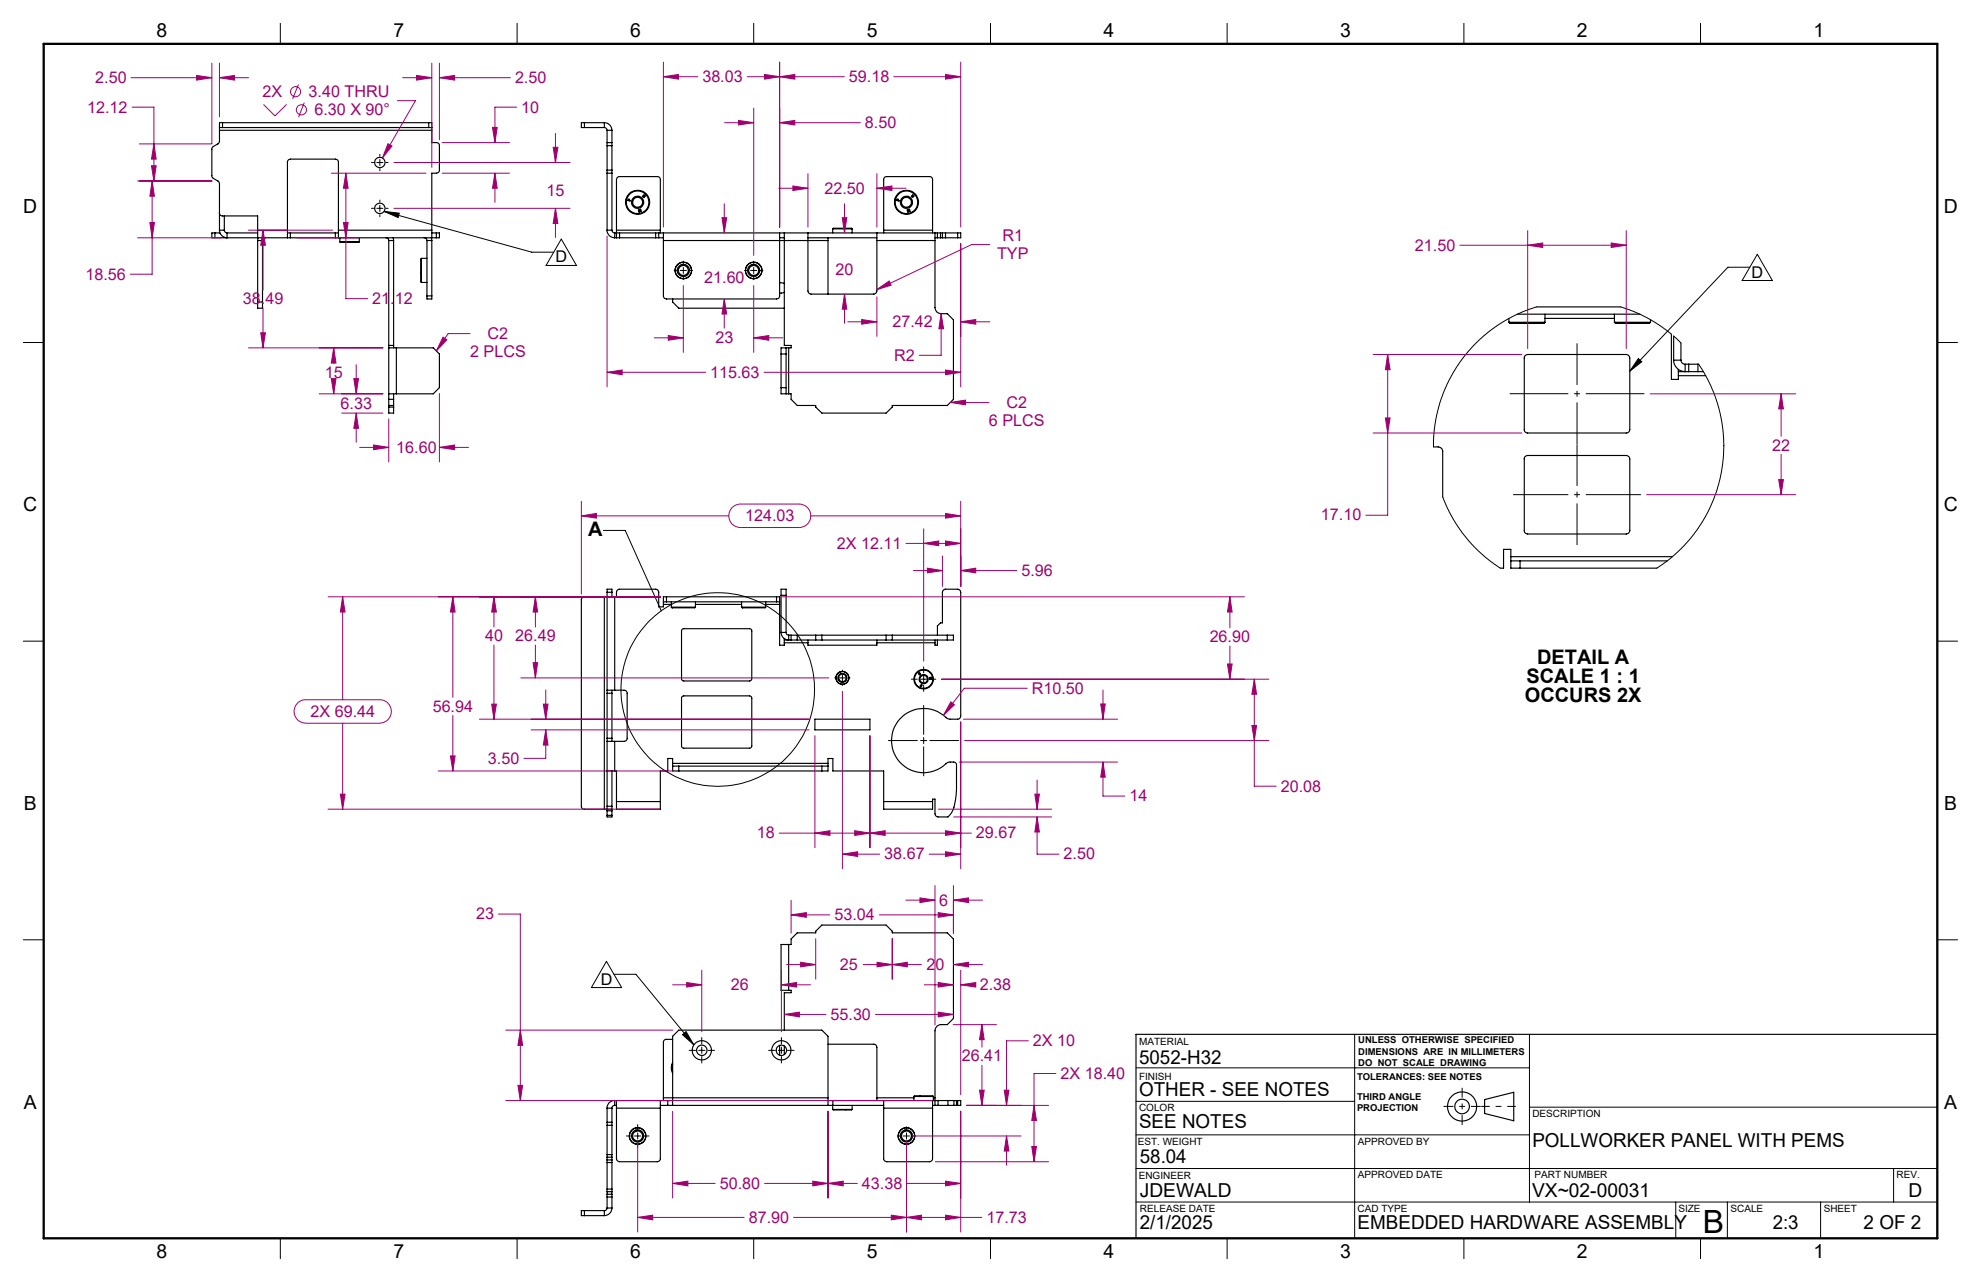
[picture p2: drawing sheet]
<svg xmlns="http://www.w3.org/2000/svg" width="432mm" height="279mm" viewBox="0 0 432 279" stroke-linecap="round" stroke-linejoin="round" font-family="sans-serif">
<g fill="none" stroke="#000" stroke-width=".25">
<path d="M47.8 27.8h.7M47.8 27.8v.6M47.8 28.4v2.6l-.2 .3-1.2 .7-.2 .3v6.2l.3 .4 1.1 .6 .2 .4v10.3M47.8 28.4h46.3M48.5 26.7h-.7v1.1M48.5 27.8h45M48.5 26.7h45M48.5 26.7v1.1M93.5 27.8h.6M93.5 26.7h.6v1.1M93.5 26.7v1.1M94.1 27.8v.6"/>
<path d="M94.1 28.4v2.7h1a.61 .61 0 0 1 .7 .7v5.3a.66 .66 0 0 1-.7 .6h-1v12.5M127.4 26.7h-.7v1.1h.7M127.4 26.7v1.1M127.4 27.8h4.3M127.4 26.7h4.3M131.7 26.7a1.69 1.69 0 0 1 1.7 1.7M131.7 27.8a.6 .6 0 0 1 .6 .6M131.7 26.7v1.1M132.3 37.1v.6M132.3 31.1v.7M132.3 31.8h1.1M132.3 37.1h1.1"/>
<path d="M132.3 28.4v2.7M132.3 31.8v5.3M132.3 37.7v12.5M132.3 37.7h1.1M132.3 31.1h1.1M132.3 28.4h1.1M133.4 37.1v.6M133.4 31.1v.7M133.4 28.4v2.7M133.4 31.8v5.3M133.4 37.7v12.5M46.8 50.8h-.6v1h.6"/>
<path d="M46.8 50.8h1.1M46.8 51.8h15.9M46.8 50.8v1M47.8 46.4a.61 .61 0 0 0 .7 .7h7.7v3.1M47.8 50.2a1.69 1.69 0 0 0 1.7 1.6v-1M47.8 50.2h1.1M48.9 50.2a.6 .6 0 0 0 .6 .6M48.9 47.1v3.1M49.5 50.8h6.7M56.2 50.2v1.6M56.2 52.4h1M56.2 50.2h6.5"/>
<path d="M56.2 52.4v14.8h1v-14.8M56.3 51.8l-.1 .6M57.8 51.8a.6 .6 0 0 0-.6 .6M62.7 50.2v-14.9a.66 .66 0 0 1 .6-.6h9.8a.66 .66 0 0 1 .7 .6v14.9M62.7 50.2v1.6M62.7 51.8h.6M62.7 50.8h.6M63.3 50.8h9.8M63.3 51.8h9.8M63.3 50.8v1M73.1 51.8h.7M73.1 50.8h.7"/>
<path d="M73.1 50.8v1M73.8 50.2v1.6M73.8 51.8h21.3M73.8 50.2h20.3M74.1 52.7h4.2M74.1 51.8v.9M78.3 51.8v.9M84.1 51.8a.6 .6 0 0 1 .6 .6M84.7 52.4h1.1M84.7 52.4v37.6h1.1v-4.2M85.7 51.8l.1 .6M85.8 52.4v23.4"/>
<path d="M91.9 56.3v5.3M91.9 56.3l-.2 .2v4.9l.2 .2M91.9 56.3h1.2M92.5 51.8a.6 .6 0 0 1 .6 .6M93.1 52.4h1M93.1 52.4v12.1M94 51.8l.1 .6M94.1 50.2v1.6M94.1 50.8h1M94.1 52.4v12.1M95.1 50.8h.7v1h-.7M95.1 50.8v1"/>
<path d="M132.3 50.2a1.63 1.63 0 0 0 1.7 1.6M132.3 50.2h1.1M133.4 50.2a.6 .6 0 0 0 .6 .6M134 50.8h.4M134 51.8h.4M134 50.8v1M134.4 51.8h.6M134.4 50.8h.6M134.4 50.2v.6M134.4 50.2v-11a.66 .66 0 0 1 .6-.7h8.3a.61 .61 0 0 1 .6 .7v11M134.4 50.8v1M134.4 50.2h9.5"/>
<path d="M135 50.8h7.9M135 51.8h7.9M135 50.8v1M136.9 43.5l.2-.1 .2 .4-.4-.1zM137 43.5l.1 .2zM139.1 45.8l.2 .3 .2-.4 .1 .3 .1-.4 .1 .5h-.2l-.2-.3-.1 .4zM140 42.8l.4-.3 .2 .2h-.3l.2 .1h-.3l.1 .2zM142.9 50.8h.7M142.9 51.8h.7M142.9 50.8v1M143.6 50.8v1M143.6 50.8h61.8"/>
<path d="M143.6 51.8h1M143.9 50.2v.6M144.6 50.8v1.6M144.6 52.4h35.9M169.9 50.8v13.7a.66 .66 0 0 1-.6 .7h-24a.66 .66 0 0 1-.7-.7v-12.1M169.9 51.8h1.1M171 50.8v24.5h1.4v.5h-.5M176.1 50.8v12.6a.73 .73 0 0 0 .7 .7h13.7a.73 .73 0 0 0 .6-.7v-11M176.1 51.8h15M180.5 51.8v.6M180.5 52.4v11.7M181.5 49.9h4.2"/>
<path d="M181.5 49.9l.1-.2h4l.1 .2M181.5 49.9v.9M185.7 49.9v.9M191.1 50.8v1.6M191.1 52.4h12.7M192.6 50.2v.6M192.6 50.2v-11a.61 .61 0 0 1 .7-.7h9.3a.61 .61 0 0 1 .7 .7v11M192.6 50.2h10.7M195.5 43.5l.3-.1 .1 .4-.4-.1zM195.6 43.5l.1 .2zM197.7 45.8l.2 .3 .1-.4 .2 .3 .1-.4 .1 .5h-.2l-.2-.3v.3l-.1 .1zM198.6 42.8l.4-.3 .2 .2-.2-.1 .1 .2h-.3l.1 .2z"/>
<path d="M203.3 50.2v.6M203.8 52.4v14.6a1.33 1.33 0 0 0 1.3 1.4h1.4l1.3 1.3v17.3l-1.3 1.4h-12v.3l-1.4 1.3h-14l-1.3-1.3v-.3h-4l-1.4-1.4v-1.2h-.5M203.8 50.8v1.6M203.8 51.8h1.6M204.3 50.8v1M205 50.8v1M205.4 50.8h.7M205.4 51.8h.7M205.4 50.8v1M206.1 50.8v1M206.1 50.8h2.6M206.1 51.8h2.6"/>
<path d="M208.7 50.8h.7v1h-.7M208.7 50.8v1M56.2 65.8h1M84.7 75.8h1.7M84.7 75.3h1.1M86.4 75.8h8l1.4 1.4v7.3l-1.4 1.3h-8M86.4 75.8v10M91.9 61.6h1.2M93.1 64.5v.7h1v-.7M93.1 64.5h1M146.6 65.2v.6l1.4 1.4h23M169.9 61.7l1.1 .1"/>
<path d="M170.3 77.2h1M171 63.7l-.4 .2-.7-.1M171.3 75.8h.6M171.3 75.8h-1v10h1M171.3 75.8v10M171.9 75.8v10M328.9 70.2h7.9M328.9 70.2l.2 .3h7.4l.3-.3M328.9 69.4v.8M330.7 68.5h26.8M332.4 77.6l.6-.3h21.5a.85 .85 0 0 1 .7 .7v15.6a.78 .78 0 0 1-.7 .8h-21.5a.72 .72 0 0 1-.8-.8zM334.9 66.9h18.4"/>
<path d="M336.8 68.5v1.7M336.8 69.4h15.1M351.9 70.2h7.9M351.9 70.2l.2 .3h7.4l.3-.3M351.9 68.5v1.7M359.8 69.7v.5M364.3 72.8v9.9h1.5v-.8M364.8 78.5a2.53 2.53 0 0 0 2.5 2.5v-1.6M364.8 78.5h1.6M364.8 73.2v5.3M366.4 78.5a.9 .9 0 0 0 .9 .9M366.4 74.8v3.7"/>
<path d="M367.3 79.4h3M368.1 79.4v1.6M370.1 79.4v1.6M84.7 85.8h1.7M84.7 88.4h1.1M84.7 87h1.1M84.7 88.7h1.1M170.3 84.5h1M171.3 85.8h.6M312.5 97.4h1a1.02 1.02 0 0 1 1 1v9.9M332.4 99.6l.4-.3h21.7a.78 .78 0 0 1 .7 .7v15.6a.78 .78 0 0 1-.7 .8h-21.5a.73 .73 0 0 1-.8-.8zM365.8 81v.9"/>
<path d="M365.8 81h5.5M365.8 80.5v.5M365.8 81.9h6M131.7 130.1h2.3M131.7 130.1h-4.3a.66 .66 0 0 0-.7 .6v45a.61 .61 0 0 0 .7 .7h4.3M131.7 130.1v46.3M132.3 129.1v-.7h1.1v.7M132.3 129.1v21.3M132.3 129.1h1.1M133.4 129.1v1M134 130.1h.4v-1a.73 .73 0 0 1 .6-.7h7.9a.73 .73 0 0 1 .7 .7v3.2h1v-.6M134 130.1v20.3"/>
<path d="M144.6 131.2h.7M144.6 131.2v.5M144.6 131.7h1.7M145.3 130.1h-.7v1.1M145.3 130.1v1.1M145.3 130.1h24M145.3 131.2h24M146.3 132.3h5.3M146.3 132.3l.2 .2h4.9l.2-.2M146.3 131.2v1.1M148.6 137.2l.3-.2 14.8 .1 .2 .3v10.6l-.2 .3-.3 .1h-14.6l-.2-.4zM151.6 131.2v1.1"/>
<path d="M151.6 131.7h10M161.6 132.3h5.3M161.6 132.3l.2 .2h5l.1-.2M161.6 131.2v1.1M166.9 131.2v1.1M166.9 131.7h3M169.3 130.1h.6v1.1M169.3 131.2h.6M169.3 130.1v1.1M169.9 131.2v.5M169.9 131.7v8.9h1.1v-.5M170.3 137.8a1.69 1.69 0 0 0 1.6 1.7v-1.1"/>
<path d="M170.3 137.8v-9.4h1v9.4M170.3 137.8h1M170.3 129.8h1M171 139.5v.6M171 139.2v.3M171.3 137.8a.55 .55 0 0 0 .6 .6M171.9 138.4h35.9v1.1h-36.8M172.4 138.4v1.1M173.8 138.4v1.1M176.1 139.5v.6M177.8 138.4v1.1M179.1 138.4v1.1"/>
<path d="M191.1 139.5v.6M193.1 138.4v1.1M194.5 138.4v1.1M203.8 139.5v.6M204.3 138.4v-2l.7-.7h.4v-6.6a.73 .73 0 0 1 .7-.7h2.6a.73 .73 0 0 1 .7 .7v27a.73 .73 0 0 1-.7 .6h-1.7l-.5-.1a7 7 0 0 0-10.1-.2 7 7 0 0 0 0 10 7 7 0 0 0 10.1-.2l1.3-.1a.61 .61 0 0 1 .7 .6l-.1 7a6 6 0 0 1-1.8 4.3h-2.1a.73 .73 0 0 1-.7-.6v-3.2h-.5v.5M204.3 139.5v1.1h-.5v-.5M206.5 138.4v1.1M329.3 121.3v.9M329.3 122.2h34.1M329.3 121.3v-1.6h-1.6v4.1h-.7M329.3 122.2v1.6h31.8M329.3 121.3h35.2"/>
<path d="M331.3 122.2v1.6M132.3 150.4h1.7M132.3 150.4v.7M132.3 151.1v9.8M132.3 151.1h1.1M133.4 150.4v.7M133.4 151.1v9.8M134 150.4h2a.66 .66 0 0 1 .7 .7v9.8a.66 .66 0 0 1-.7 .7h-2M148.7 151.8l.3-.1h14.6l.3 .4-.1 10.7-.3 .3-14.7-.1-.2-.3v-10.6zM171 140.1h5.1M176.1 140.1v.5h15v-.5M177.6 156.7h12v2.4h-12z"/>
<path d="M191.1 140.1h12.7M200.2 146.8l.2-.2-.1 .2 .2-.1 .2 .2-.3 .2zM200.6 146.8l-.2 .1 .2-.1M200.6 149.4l.4-.1-.2 .3-.2-.1zM200.7 149.4l.1 .1zM202.6 147.6h.4v.1l-.3 .1 .3 .2-.4 .1 .4-.2-.4-.1 .3-.1zM131.7 176.4h.6M132.3 161.6h1.7M132.3 168h1.7M132.3 175.7v.7M132.3 176.4v.3M132.3 177.7v.3h1.1v-.3"/>
<path d="M132.3 160.9v.7M132.3 161.6v14.1M132.3 176.7v1M132.3 176.4h1.1M132.3 175.7h1.1M132.3 176.7h1.1M132.3 177.7h1.1M132.3 160.9h1.1M133.4 175.7v.7M133.4 176.4v.3M133.4 160.9v.7M133.4 168v7.7"/>
<path d="M133.4 176.7v1M134 168h.4v6.7M134 161.6v6.4M134.4 174.7v1.7h9.5v-1.7M134.4 174.7h9.5M146.6 166.4v.6M146.6 166.4v-1.1h-1v2.7h-1.7v6.7M146.6 167v1h33.9v-1M146.6 167h33.9M146.6 166.4h33.9M148 167v1M179.1 167v1"/>
<path d="M180.5 166.4v.6M180.5 166.4v-1.1h1v2.7h11.1v6.7M192.6 174.7v1.7h10.7v-1.7M192.6 174.7h10.7M171.9 205.8h.5v-1.2l1.4-1.3h4v-.3l1.3-1.4h14l1.4 1.4v.3h12l1.3 1.3v17.4l-1.3 1.3h-1.4a1.33 1.33 0 0 0-1.3 1.3v14.7M171.9 205.8h-1.6v10h1.6M171.9 205.8v10M171.9 215.8h.5v.6h-1.4v8.1M134 239.9a1.57 1.57 0 0 0-1.7 1.6M134 239.9v1M134 239.9h12.6M134.4 239.9v1.6"/>
<path d="M143.9 239.9v1.6M144.6 239.3v.6M144.6 239.3h35.9M145.6 239.9v1M146.6 232v1.5M146.6 231.5l-.2 .5a2.39 2.39 0 0 0 .2 1.9M146.6 226.5h-1.3a.61 .61 0 0 0-.7 .7v12.1M169.9 227.8v2.2M171 228v1.8M180.5 239.3v-13.5l-1.4-1.3h-31.1l-1.4 1.3v15.1M180.5 239.3v1.6M180.5 227.6h10a.66 .66 0 0 1 .6 .6v11.1"/>
<path d="M180.5 239.9h23.3M181.5 239.9v1.9M191.1 239.3v.6M191.1 239.3h8.1M192.6 239.9v1.6M199.2 239h4.2M199.2 239l.1-.2h4l.1 .2M199.2 239v.9M203.3 239.9v1.6M203.4 239v.9M203.4 239.3h.4M203.8 239.9h.7"/>
<path d="M203.8 239.3v.6M203.8 239.9v1M204.5 239.9v1M204.5 239.9h2.1M206.6 239.9h1.3M206.6 239.9v1M207.9 239.9h.6M207.9 239.9v1M208.5 239.9v1M208.5 239.9h.2M208.7 239.9h.7v1h-.7M208.7 239.9v1"/>
<path d="M323.6 239.6l6.4-1.5v6.2l-6.4-1.6zM422.3 225.4h-174.7v44.5M132.3 259.2v.5M132.3 252.8v.6M132.3 251.6v.6M132.3 244.6v.7M132.3 241.5v3.1M132.3 245.3v6.3M132.3 252.2v.6M132.3 253.4v5.8M132.3 259.7v.6M132.3 259.2h1.1"/>
<path d="M132.3 253.4h1.1M132.3 259.7h1.1M132.3 252.8h1.1M132.3 252.2h1.1M132.3 251.6h1.1M132.3 241.5h1.1M132.3 245.3h1.1M132.3 244.6h1.1M133.4 259.2v.5M133.4 252.8v.6M133.4 251.6v.6M133.4 244.6v.7"/>
<path d="M133.4 241.5v3.1M133.4 245.3v6.3M133.4 252.2v.6M133.4 253.4v5.8M133.4 259.7v.6M134 240.9a.6 .6 0 0 0-.6 .6M134 240.9h.4M134.4 241.5v11a.73 .73 0 0 0 .6 .7h8.3a.66 .66 0 0 0 .6-.7v-11M134.4 241.5h9.5M143.9 240.9h48.7M181.5 241.8h4.2M185.7 240.9v.9"/>
<path d="M192.6 241.5v11a.66 .66 0 0 0 .7 .7h9.3a.66 .66 0 0 0 .7-.7v-11M192.6 241.5h10.7M203.3 240.9h.5M203.8 240.9h.7M204.5 240.9h2.1M206.6 240.9h1.3M207.9 240.9h.6M208.5 240.9h.2M127.4 263.8h-.7v1.1h.7M127.4 263.8v1.1M127.4 264.9h4.3M127.4 263.8h4.3"/>
<path d="M131.7 263.8v1.1M132.3 260.3v.6M132.3 263.3l-.3 .5h-.3M132.3 260.9v2.4M132.3 260.3h1.1M132.3 260.9h1.1M132.3 263.3h1.1M133.4 260.3v.6M133.4 263.3a1.69 1.69 0 0 1-1.7 1.6M133.4 260.9v2.4"/>
<circle cx="82.8" cy="35.4" r="1.12"/>
<circle cx="82.8" cy="45.4" r="1.13"/>
<circle cx="139" cy="44.1" r="2.46"/>
<circle cx="139" cy="44.1" r="1.33"/>
<circle cx="139" cy="44.1" r="1.08"/>
<circle cx="139" cy="44.1" r="2.63"/>
<circle cx="148.9" cy="58.9" r="1.33"/>
<circle cx="148.9" cy="58.9" r="1.79"/>
<circle cx="149" cy="58.9" r="1.08"/>
<circle cx="164.3" cy="58.9" r="1.8"/>
<circle cx="164.3" cy="58.9" r="1.34"/>
<circle cx="164.3" cy="58.9" r="1.08"/>
<circle cx="197.6" cy="44.1" r="2.46"/>
<circle cx="197.6" cy="44.1" r="1.33"/>
<circle cx="197.6" cy="44.1" r="1.08"/>
<circle cx="197.6" cy="44.1" r="2.63"/>
<circle cx="183.6" cy="147.8" r=".83"/>
<circle cx="183.6" cy="147.8" r="1.41"/>
<circle cx="183.6" cy="147.7" r=".99"/>
<circle cx="183.6" cy="147.7" r="1.4"/>
<circle cx="201.3" cy="148" r="1.99"/>
<circle cx="201.3" cy="148" r="2.12"/>
<circle cx="201.3" cy="148" r=".81"/>
<circle cx="201.3" cy="148" r="1.01"/>
<circle cx="153" cy="228.9" r="1.14"/>
<circle cx="153" cy="228.9" r="2.1"/>
<circle cx="170.3" cy="228.9" r="2.11"/>
<circle cx="170.3" cy="228.9" r="1.13"/>
<circle cx="139" cy="247.6" r="1.8"/>
<circle cx="139" cy="247.6" r="1.34"/>
<circle cx="139" cy="247.6" r="1.08"/>
<circle cx="197.6" cy="247.6" r="1.8"/>
<circle cx="197.6" cy="247.6" r="1.08"/>
<circle cx="197.6" cy="247.6" r="1.34"/>
<circle cx="318.7" cy="241.1" r="3.2"/>
<circle cx="318.7" cy="241.2" r="1.6"/>
</g>
<g fill="none" stroke="#000" stroke-width=".22">
<path d="M61.1 5.1v4.5M112.7 5.1v4.5M164.3 5.1v4.5M215.9 5.1v4.5M267.5 5.1v4.5M319.1 5.1v4.5M370.7 5.1v4.5M81 35.4h.4M82.1 35.4h1.4M82.8 33.6v.5M82.8 34.7v1.4M82.8 36.8v.4"/>
<path d="M84.1 35.4h.5M81 45.4h.4M82.1 45.4h1.4M82.8 43.6v.5M82.8 44.7v1.4M82.8 46.8v.4M83.7 46.1l3.3 .4-.2 .9zM83.7 46.1l32.2 8.9h4.8M84.1 45.4h.5M122.3 52.1l3.4 5.8h-6.7zM146.9 58.9h.7M148.3 58.9h1.3"/>
<path d="M148.9 56.9v.7M148.9 58.3v1.3M150.3 58.9h.7M162.3 58.9h.6M163.6 58.9h1.4M164.3 56.9v.7M164.3 58.3v1.3M165.6 58.9h.7M381.4 58.2h-4.8l-21.4 22.7M383 55.4l3.3 5.7h-6.6zM5.1 74.6h4.4M148.9 60.3v.7"/>
<path d="M164.3 60.3v.7M334.9 66.9l-4.5 1.7-4.5 2.6-3.7 3.1-2 2.1-1.6 2-1.9 3-.9 1.5-1 2.2-1 2.8-1.1 5.1-.2 4.4M353.3 66.9l2.6 .9 3.2 1.5 2.4 1.4 2.8 2.1M357.1 78.1l.8 .7-2.7 2.1zM364.8 73.2l1.6 1.6M370.3 79.4l1.8 3 1.4 3 1 2.9 .6 2.7 .5 3.1 .1 2.5-.1 3.2-.4 3.4-.9 3.3-.9 2.7-1.6 3.2-1.6 2.7-1.9 2.5-2.2 2.3-2.7 2.3-2.3 1.6M422.3 74.6h4.4M131.5 115.6h4.8l7.8 17.5M314.5 108.3l2.2 4.7 1.5 2.4 1.5 2 1.6 1.7 2.3 2.2 3.4 2.5M5.1 139.7h4.4M422.3 139.7h4.4M181.9 147.7h.4"/>
<path d="M183 147.7h1.3M183.6 146.1v.3M183.6 147.1v1.3M183.6 149.1v.3M185 147.7h.3M198.6 148h1.4M200.7 148h1.3M201.3 145.3v1.3M201.3 147.4v1.3M201.3 149.4v1.3M201.3 153.7v6.4M202.7 148h1.3"/>
<path d="M193.6 161.4h6.4M200.7 161.4h1.3M201.3 160.7v1.4M201.3 162.8v6.3M202.7 161.4h6.3M5.1 204.8h4.4M132.2 209.5l3.3 5.7h-6.6zM133.8 212.3h4.8l12.6 15.4M422.3 204.8h4.4M148.8 225.5l.7-.7 1.7 2.9zM150.2 228.9h1.4M152.3 228.9h1.4"/>
<path d="M153 226.1v1.4M153 228.2v1.4M153 230.3v1.4M154.3 228.9h1.5M167.5 228.9h1.4M169.7 228.9h1.3M170.3 226.1v1.4M170.3 228.2v1.4M170.3 230.3v1.4M171.7 228.9h1.4M247.6 232.7h85.8M295.3 225.4v44.5"/>
<path d="M333.4 225.4v36.6M136.5 247.6h1.1M138.3 247.6h1.4M139 245.1v1.1M139 246.9v1.3M139 248.9v1.1M140.3 247.6h1.2M195.6 247.6h.6M196.9 247.6h1.4M197.6 245.6v.6M197.6 246.9v1.3M197.6 248.9v.7"/>
<path d="M198.9 247.6h.7M247.6 254.7h174.7M247.6 247.3h85.8M247.6 240h47.7M333.4 241.3h88.9M412.7 254.7v7.3M61.1 269.9v4.4M112.7 269.9v4.4M164.3 269.9v4.4M215.9 269.9v4.4M247.6 262h174.7M267.5 269.9v4.4"/>
<path d="M319.1 269.9v4.4M365.3 262v7.9M370.7 269.9v4.4M376.5 262v7.9M396.8 262v7.9"/>
<circle cx="156.5" cy="150.3" r="21.1"/>
</g>
<g fill="none" stroke="#a0006e" stroke-width=".22">
<path d="M28.6 16.9h17.6M42.9 16.4l3.3 .5-3.3 .6zM46.2 13.8v17.5M47.8 16.9l3.3-.5v1.1zM47.8 16.9h6.4M47.8 13.8v11.7M65.1 18.4l-1.3 3.2M87.8 16.9h6.3M90.8 16.4l3.3 .5-3.3 .6zM94.1 13.8v22.7M95.8 16.9l3.3-.5v1.1zM95.8 13.8v16.7"/>
<path d="M95.8 16.9h15.5M144.6 16.7l3.3-.5v1.1zM144.6 16.7h7.5M144.6 13.5v36M162.9 16.7h21.1M166.7 16.2l3.2 .5-3.2 .6zM169.9 16.7l3.3-.5v1.1zM169.9 13.5v36M194.8 16.7h14.6M206.1 16.2l3.3 .5-3.3 .6zM209.4 13.5v36M28.8 23.4h4.7v16"/>
<path d="M30 39.4h16.2M30.4 31.4h15.8M33 36.1h1l-.5 3.3zM33.2 39.4l.5 3.4h-1zM33.2 39.4v20.4h-4.8M33.5 31.4l.5 3.3h-1zM57.4 22.8l2.5 2.5 2.6-2.5M66.3 22.4l-1.2 3.1M72.2 37.7h20.7M75.4 37.7l.5 3.3h-1zM75.4 37.7v27.4h4.8M84.6 31.3l.8 .5-2 2.6z"/>
<path d="M85.9 35.4h38.3M86.6 21.9h4l-7.2 12.5M96.4 37.7h14.7M96.4 31.1h14.7M107.4 27.8h1l-.5 3.3zM107.9 37.7l.5 3.3h-1zM107.9 37.7v6.4M112.6 23.4h-4.7v7.7M120.6 32.1h1l-.5 3.3zM121.1 29.1v6.3M157.9 26.7h6.4M161 26.2l3.3 .5-3.3 .5z"/>
<path d="M164.3 23.6v32.1M169.9 26.7l3.3-.5v1zM169.9 26.7h17.6M176.1 37.9v11.6M191.1 37.9v11.6M30 51.8h18.2M32.7 48.5h1l-.5 3.3zM54.2 50.2h18.3M57.3 50.2l.6 3.2h-1.1zM57.3 50.2v13M64.6 51.8h14M74.9 48.5h1l-.5 3.3z"/>
<path d="M85.9 45.4h38.3M121.1 45.4l.5 3.3h-1zM121.1 45.4v6.4M132.3 51.4v32.9M157.4 47.4h1l-.5 3.4zM157.9 44.4v6.4M169.8 41h6.3M172.8 40.5l3.3 .5-3.3 .5zM183.6 47.4h1l-.5 3.4zM184.1 44.4v6.4M191.1 41l3.3-.5v1zM191.1 41h6.4"/>
<path d="M209.4 53.1v31.2M215.7 53.3h-3.9l-20.7 9.8M318.2 53.4h36.3M333 53.4l3.3-.4v.9zM333 50.3v25.7M351.2 53l3.3 .4-3.3 .5zM354.5 50.3v25.7M54.2 75.8h29.3M56.8 72.5h1.1l-.6 3.3zM57.3 67.2v8.6M72.7 75.8l.5 3.3h-1zM72.7 75.8v3.4"/>
<path d="M77.6 79.5v6.3M96.6 73.5l.8 .5-2.3 2.5zM102.4 72.7h-4.7l-2.6 3.8M142.6 73.6h6.3M145.7 73.1l3.2 .5-3.2 .6zM148.9 62.2v14.6M157.9 65.2l.5 3.2h-1zM157.9 65.2v6.3M164.3 73.6l3.3-.5v1.1zM164.3 62.2v14.6M164.3 73.6h6.3M184.1 64.1l.5 3.3h-1z"/>
<path d="M184.1 64.1v6.3M184.8 70.1h6.3M187.8 69.6l3.3 .5-3.3 .6zM191.1 63.1l2.7-1.9 .4 1zM191.1 64.7v8.6M205.1 68.4l.6 3.2h-1.1zM205.1 68.4v9h-4.7M209.4 70.1l3.3-.5v1.1zM209.4 70.1h6.4M299.3 77.3h32.4M302.5 77.3l.5 3.3h-1zM302.5 77.3v35h-4.8"/>
<path d="M69.6 85.8h13.9M72.2 82.5h1l-.5 3.3zM72.7 83.1v2.7M74.5 90h9M77.1 82.5h1l-.5 3.3zM77.6 90l.5 3.3h-1zM77.6 90v6.4M78.4 97.5h6.3M81.4 97l3.3 .5-3.3 .5zM84.7 91.3v9.4M95.8 97.5l3.3-.5v1zM95.8 85.8v14.9"/>
<path d="M95.8 97.5h6.3M132.3 81.1l3.3-.5v1.1zM132.3 81.1h21.5M166.5 81.1h42.9M206.1 80.6l3.3 .5-3.3 .6zM207.2 87.7l3.3-.5-.1 1zM207.2 87.7h8.3M299.3 94.4h32.4M302 91.1h1l-.5 3.3zM359.7 85.8h31.7M388.2 85.8l.5 3.3h-1zM388.2 85.8v9.3"/>
<path d="M388.2 99v8.8M126.7 112.4l3.3-.5v1zM126.7 109.3v20.2M126.7 112.4h32.2M159.6 110.6l.7-.5 .9-.2h13a2.56 2.56 0 0 1 2.5 2.5 2.56 2.56 0 0 1-2.5 2.6h-12.8a2.57 2.57 0 0 1-2.3-1.6 2.57 2.57 0 0 1 .5-2.8zM176.7 112.4h32.7M197.5 118.4h11.9M201.3 118.4l3.3-.5v1zM201.3 115.3v28.8M206.1 117.9l3.3 .5-3.3 .5zM206.1 111.9l3.3 .5-3.3 .5zM209.4 109.3v18.5"/>
<path d="M358.9 107.8h32.5M387.7 104.5h1l-.5 3.3zM71.5 130.1h72.5M74.7 130.1l.5 3.3h-1zM74.7 130.1v22.4M98.7 130.1l.5 3.3h-1zM98.7 130.1v21.9M107.7 130.1l.5 3.3h-1zM107.7 130.1v6.6M116.7 130.1l.5 3.3h-1zM116.7 130.1v6.6M170.5 130.1h100.8"/>
<path d="M199.1 124.4h6.3M202.1 123.8l3.3 .6-3.3 .4zM205.4 121.2v6.6M209.4 124.4l3.3-.6v1zM209.4 124.4h12.3M268.1 130.1l.5 3.3h-1.1zM268.1 130.1v6.7M65 153.1a2.42 2.42 0 0 1 1.7-.6h16a2.56 2.56 0 0 1 2.6 2.6 2.56 2.56 0 0 1-2.6 2.5h-16a2.58 2.58 0 0 1-2.4-1.6 2.58 2.58 0 0 1 .7-2.9zM74.7 157.6v18.8M98.7 155.9v12.1M104.5 156.7h71.9M107.2 153.5h1l-.5 3.2z"/>
<path d="M107.7 140.6v16.1M113.5 147.7h67.2M115.8 159.1h60.6M116.2 144.4h1l-.5 3.3zM116.7 140.6v7.1M118.4 153.5h1.1l-.5 3.2zM119 159.1l.5 3.3h-1.1zM119 159.1v6.2h-4.8M119 150.4v6.3M183.6 150.7v38.6M205.2 148h71.4M207.3 153l.7 .6-2.4 2.3z"/>
<path d="M209.4 157.3v32M210 156.7h33.6M223.9 150h-13.7l-4.6 5.9M239.9 153.4h1l-.5 3.3zM240.4 150.4v6.3M267.5 144.7h1.1l-.5 3.3zM268.1 140.8v7.2M272.9 158.1h1l-.5 3.3zM273.4 148l.5 3.3h-1zM273.4 148v23.3h4.8M71.5 176.4h72.3M74.2 173.1h1l-.5 3.3z"/>
<path d="M95.5 168h51.2M98.2 164.7h1l-.5 3.3zM177.6 160.3v24.4M189.6 160.3v24.4M204.5 176.4h24.7M207.9 178h21.3M209.1 166.1h34.5M210.3 161.4h66.3M225.6 173.1h1l-.5 3.3zM226.1 178l.5 3.3h-1zM226.1 178v8.2h4.7M226.1 170v6.4"/>
<path d="M240.4 166.1l.5 3.3h-1zM240.4 166.1v7.4h4.8M108.7 199.2h4.7v40.7M169.8 181.6h41.9M172.4 199.4l3.4-.5v1zM172.4 196.2v7.2M172.4 199.4h8.5M177.6 181.6l3.3-.6v1.1zM183.6 186.2l3.3-.6v1.1zM183.6 186.2h8.1M186.3 181l3.3 .6-3.3 .5zM189.6 181.6l3.3-.6v1.1z"/>
<path d="M191.7 199.4h16.1M197.4 196.2h6.4M200.5 195.7l3.3 .5-3.3 .5zM202.5 186.2h6.9M203.8 193v30.4M204.5 198.9l3.3 .5-3.3 .5zM206.1 185.6l3.3 .6-3.3 .5zM206.1 181l3.3 .6-3.3 .5zM207.8 196.2l3.3-.5v1zM207.8 193v10.4M207.8 196.2h6.4M146.6 214.6h6.4"/>
<path d="M149.7 214.1l3.3 .5-3.3 .5zM153 211.5v13.4M170.3 214.6l3.3-.5v1zM170.3 214.6h6.4M170.3 211.5v13.4M171.4 210.2h6.4M174.5 209.7l3.3 .5-3.3 .5zM177.8 204.6v8.8M188.1 210.2h12.7M191.2 209.7l3.3 .5-3.3 .5zM194.5 210.2l3.3-.5v1zM194.5 204.6v8.8"/>
<path d="M201.5 214.6h6.3M204.5 214.1l3.3 .5-3.3 .5zM207.8 210.2l3.3-.5v1zM207.8 210.2h6.4M209.4 214.6l3.3-.5v1zM209.4 211.5v27.1M209.4 214.6h3.1M110.2 239.9h93M110.2 224.5h36.5M112.9 236.5h1l-.5 3.4zM113.4 224.5l.5 3.3h-1zM171 221.1l3.2-.5v1z"/>
<path d="M171 221.1h9M190.8 221.1h17M204.5 220.6l3.3 .5-3.3 .5zM207.8 223.3h9.4M213.5 237.6h1l-.5 3.3zM214 223.3l.5 3.3h-1zM214 223.3v4.9M214 232.2v8.7M218.9 237.6h1l-.5 3.3zM224.2 226.8h-4.8v14.1M230.2 234h-4.8v19.2M139 248.8v19.7"/>
<path d="M146.6 257.9l3.3-.5v1zM146.6 257.9h9.3M146.6 242.2v18.9M166.7 257.9h20.2M177.2 257.4l3.3 .5-3.3 .5zM180.5 257.9l3.3-.5v1zM180.5 242.2v18.9M197.6 248.8v19.7M197.7 257.9h11.7M198.9 247.6h23.7M203.9 253.2h24.7M206.1 257.4l3.3 .5-3.3 .5z"/>
<path d="M209.4 242.2v26.3M210.7 240.9h17.9M219.4 247.6l.5 3.3h-1zM219.4 247.6v6.3M224.9 249.9h1l-.5 3.3zM225.4 240.9l.5 3.3h-1zM139 265.3l3.3-.5v1.1zM139 265.3h23.2M173 265.3h41M194.3 264.8l3.3 .5-3.3 .6zM197.6 265.3l3.3-.5v1.1zM206.1 264.8l3.3 .5-3.3 .6z"/>
<circle cx="64.4" cy="20" r="1.11"/>
<circle cx="65.7" cy="23.9" r="1.11"/>
</g>
<path d="M329.1 85.8h29.3" fill="none" stroke="#000" stroke-width=".22" stroke-dasharray="15.2 1.3 1.3 1.3" stroke-dashoffset="2.5" stroke-linecap="butt"/>
<path d="M343.7 74.8v22M343.7 118.8v-22" fill="none" stroke="#000" stroke-width=".22" stroke-dasharray="15.2 1.3 1.3 1.3" stroke-dashoffset="6.2" stroke-linecap="butt"/>
<path d="M329.8 107.8h27.9" fill="none" stroke="#000" stroke-width=".22" stroke-dasharray="15.2 1.3 1.3 1.3" stroke-dashoffset="3.2" stroke-linecap="butt"/>
<path d="M330.4 241.1h-7.5" fill="none" stroke="#000" stroke-width=".22" stroke-dasharray="15.2 1.3 1.3 1.3" stroke-dashoffset="13.4" stroke-linecap="butt"/>
<path d="M318.7 237.1v8.1M314.7 241.1h8.1" fill="none" stroke="#000" stroke-width=".22" stroke-dasharray="15.2 1.3 1.3 1.3" stroke-dashoffset="13.1" stroke-linecap="butt"/>
<path d="M9.5 9.6h412.8v260.3h-412.8z" fill="none" stroke="#000" stroke-width=".5"/>
<path d="M357.1 78.1l.8 .7-2.7 2.1zM148.8 225.5l.7-.7 1.7 2.9zM83.7 46.1l3.3 .4-.2 .9z" fill="#000"/>
<path d="M206.1 16.2l3.3 .5-3.3 .6zM169.9 16.7l3.3-.5v1.1zM206.1 80.6l3.3 .5-3.3 .6zM132.3 81.1l3.3-.5v1.1zM169.9 26.7l3.3-.5v1zM161 26.2l3.3 .5-3.3 .5zM144.6 16.7l3.3-.5v1.1zM166.7 16.2l3.2 .5-3.2 .6zM145.7 73.1l3.2 .5-3.2 .6zM164.3 73.6l3.3-.5v1.1zM172.8 40.5l3.3 .5-3.3 .5zM191.1 41l3.3-.5v1zM209.4 70.1l3.3-.5v1.1zM187.8 69.6l3.3 .5-3.3 .6zM183.6 47.4h1l-.5 3.4zM184.1 64.1l.5 3.3h-1zM157.4 47.4h1l-.5 3.4zM157.9 65.2l.5 3.2h-1zM191.1 63.1l3.1-.9-.4-1zM207.2 87.7l3.3-.5-.1 1zM205.1 68.4l-.5 3.2h1.1zM206.1 117.9l3.3 .5-3.3 .5zM201.3 118.4l3.3-.5v1zM239.9 153.4h1l-.5 3.3zM240.4 166.1l.5 3.3h-1zM272.9 158.1h1l-.5 3.3zM273.4 148l.5 3.3h-1zM206.1 111.9l3.3 .5-3.3 .5zM126.7 112.4l3.3-.5v1zM74.7 130.1l.5 3.3h-1zM74.2 173.1h1l-.5 3.3zM268.1 130.1l.5 3.3h-1.1zM267.5 144.7h1.1l-.5 3.3zM98.7 130.1l.5 3.3h-1zM98.2 164.7h1l-.5 3.3zM202.1 123.8l3.3 .6-3.3 .4zM209.4 124.4l3.3-.6v1zM226.1 178l.5 3.3h-1zM225.6 173.1h1l-.5 3.3zM206.1 185.6l3.3 .6-3.3 .5zM183.6 186.2l3.3-.6v1.1zM116.7 130.1l.5 3.3h-1zM116.2 144.4h1l-.5 3.3zM107.7 130.1l.5 3.3h-1zM107.2 153.5h1l-.5 3.2zM206.1 181l3.3 .6-3.3 .5zM189.6 181.6l3.3-.6v1.1zM207.3 153l-1.7 2.9 2.4-2.3zM186.3 181l3.3 .6-3.3 .5zM177.6 181.6l3.3-.6v1.1zM118.4 153.5h1.1l-.5 3.2zM119 159.1l.5 3.3h-1.1zM351.2 53l3.3 .4-3.3 .5zM333 53.4l3.3-.4v.9zM302.5 77.3l.5 3.3h-1zM302 91.1h1l-.5 3.3zM388.2 85.8l.5 3.3h-1zM387.7 104.5h1l-.5 3.3zM206.1 264.8l3.3 .5-3.3 .6zM197.6 265.3l3.3-.5v1.1zM112.9 236.5h1l-.5 3.4zM113.4 224.5l.5 3.3h-1zM206.1 257.4l3.3 .5-3.3 .5zM180.5 257.9l3.3-.5v1zM177.2 257.4l3.3 .5-3.3 .5zM146.6 257.9l3.3-.5v1zM218.9 237.6h1l-.5 3.3zM219.4 247.6l.5 3.3h-1zM225.4 240.9l.5 3.3h-1zM224.9 249.9h1l-.5 3.3zM139 265.3l3.3-.5v1.1zM194.3 264.8l3.3 .5-3.3 .6zM209.4 214.6l3.3-.5v1zM204.5 214.1l3.3 .5-3.3 .5zM204.5 220.6l3.3 .5-3.3 .5zM171 221.1l3.2-.5v1zM213.5 237.6h1l-.5 3.3zM214 223.3l.5 3.3h-1zM200.5 195.7l3.3 .5-3.3 .5zM207.8 196.2l3.3-.5v1zM207.8 210.2l3.3-.5v1zM191.2 209.7l3.3 .5-3.3 .5zM194.5 210.2l3.3-.5v1zM174.5 209.7l3.3 .5-3.3 .5zM204.5 198.9l3.3 .5-3.3 .5zM172.4 199.4l3.4-.5v1zM149.7 214.1l3.3 .5-3.3 .5zM170.3 214.6l3.3-.5v1zM32.7 48.5h1l-.5 3.3zM33.2 39.4l.5 3.4h-1zM74.9 48.5h1l-.5 3.3zM75.4 37.7l.5 3.3h-1zM107.9 37.7l.5 3.3h-1zM107.4 27.8h1l-.5 3.3zM90.8 16.4l3.3 .5-3.3 .6zM95.8 16.9l3.3-.5v1.1zM42.9 16.4l3.3 .5-3.3 .6zM47.8 16.9l3.3-.5v1.1zM33 36.1h1l-.5 3.3zM33.5 31.4l.5 3.3h-1zM81.4 97l3.3 .5-3.3 .5zM95.8 97.5l3.3-.5v1zM96.6 73.5l.8 .5-2.3 2.5zM57.3 50.2l.6 3.2h-1.1zM56.8 72.5h1.1l-.6 3.3zM72.7 75.8l.5 3.3h-1zM72.2 82.5h1l-.5 3.3zM77.1 82.5h1l-.5 3.3zM77.6 90l.5 3.3h-1zM120.6 32.1h1l-.5 3.3zM121.1 45.4l.5 3.3h-1zM84.6 31.3l-1.2 3.1 2-2.6z" fill="#a0006e"/>
<text font-size="7" x="371.2" y="268.7">B</text>
<g font-size="4.4">
<text x="128.2" y="116.7">A</text>
<text x="332.7" y="148.9">SCALE 1 : 1</text>
<text x="335" y="144.7">DETAIL A</text>
<text x="332.4" y="153">OCCURS 2X</text>
</g>
<g font-size="4.2">
<text x="34.1" y="8.1">8</text>
<text x="85.7" y="8.1">7</text>
<text x="137.3" y="8.1">6</text>
<text x="188.9" y="8.1">5</text>
<text x="240.5" y="8.1">4</text>
<text x="292.1" y="8.1">3</text>
<text x="343.7" y="8.1">2</text>
<text x="395.3" y="8.1">1</text>
<text x="5.1" y="46.4">D</text>
<text x="423.7" y="46.4">D</text>
<text x="5.1" y="111.4">C</text>
<text x="423.7" y="111.4">C</text>
<text x="5.2" y="176.5">B</text>
<text x="423.8" y="176.5">B</text>
<text x="248.3" y="232">5052-H32</text>
<text x="248.3" y="238.9">OTHER - SEE NOTES</text>
<text x="5.2" y="241.6">A</text>
<text x="248.3" y="245.9">SEE NOTES</text>
<text x="423.8" y="241.6">A</text>
<text x="334" y="249.9">POLLWORKER PANEL WITH PEMS</text>
<text x="248.5" y="253.4">58.04</text>
<text x="248.5" y="260.8">JDEWALD</text>
<text x="334" y="260.8">VX~02-00031</text>
<text x="416" y="260.9">D</text>
<text x="248.5" y="267.9">2/1/2025</text>
<text x="295.9" y="267.9">EMBEDDED HARDWARE ASSEMBLY</text>
<text x="386.4" y="267.9">2:3</text>
<text x="406.2" y="267.9">2 OF 2</text>
<text x="34.1" y="274.2">8</text>
<text x="85.7" y="274.2">7</text>
<text x="137.3" y="274.2">6</text>
<text x="188.9" y="274.2">5</text>
<text x="240.5" y="274.2">4</text>
<text x="292.1" y="274.2">3</text>
<text x="343.7" y="274.2">2</text>
<text x="395.3" y="274.2">1</text>
</g>
<g font-size="3.5" fill="#a0006e">
<text x="153.1" y="17.9">38.03</text>
<text x="185" y="17.9">59.18</text>
<text x="20.8" y="18.1">2.50</text>
<text x="57.2" y="21.2">2X</text>
<text x="67.2" y="21.1">3.40 THRU</text>
<text x="112.3" y="18.1">2.50</text>
<text x="19" y="24.5">12.12</text>
<text x="68.5" y="25.1">6.30 X 90°</text>
<text x="113.6" y="24.5">10</text>
<text x="188.5" y="27.9">8.50</text>
<text x="119.1" y="42.6">15</text>
<text x="179.7" y="42.2">22.50</text>
<text x="218.5" y="52.5">R1</text>
<text x="182.1" y="59.9">20</text>
<text x="217.3" y="56.4">TYP</text>
<text x="308.4" y="54.6">21.50</text>
<text x="18.6" y="60.9">18.56</text>
<text x="153.5" y="61.7">21.60</text>
<text x="52.9" y="66.3">38.49</text>
<text x="81.1" y="66.3">21.12</text>
<text x="194.5" y="71.3">27.42</text>
<text x="102.5" y="77.8">2 PLCS</text>
<text x="106.3" y="73.9">C2</text>
<text x="155.9" y="74.8">23</text>
<text x="70.8" y="82.3">15</text>
<text x="154.8" y="82.3">115.63</text>
<text x="194.9" y="78.6">R2</text>
<text x="74.2" y="89.2">6.33</text>
<text x="219.4" y="88.9">C2</text>
<text x="215.6" y="92.8">6 PLCS</text>
<text x="86.4" y="98.7">16.60</text>
<text x="386.3" y="98.2">22</text>
<text x="162.4" y="113.6">124.03</text>
<text x="287.9" y="113.4">17.10</text>
<text x="182.4" y="119.6">2X 12.11</text>
<text x="222.7" y="125.5">5.96</text>
<text x="105.7" y="139.8">40</text>
<text x="112.3" y="139.8">26.49</text>
<text x="263.7" y="140">26.90</text>
<text x="94.3" y="155.1">56.94</text>
<text x="224.9" y="151.2">R10.50</text>
<text x="67.7" y="156.2">2X 69.44</text>
<text x="106.4" y="166.4">3.50</text>
<text x="279.2" y="172.5">20.08</text>
<text x="246.2" y="174.6">14</text>
<text x="164.9" y="182.7">18</text>
<text x="212.7" y="182.7">29.67</text>
<text x="192.7" y="187.3">38.67</text>
<text x="231.8" y="187.3">2.50</text>
<text x="204.7" y="197.4">6</text>
<text x="103.8" y="200.4">23</text>
<text x="181.9" y="200.6">53.04</text>
<text x="159.3" y="215.8">26</text>
<text x="183.1" y="211.4">25</text>
<text x="201.9" y="211.4">20</text>
<text x="213.6" y="215.8">2.38</text>
<text x="181" y="222.3">55.30</text>
<text x="209.6" y="231.3">26.41</text>
<text x="225.2" y="228">2X 10</text>
<text x="231.2" y="235.1">2X 18.40</text>
<text x="156.9" y="259.1">50.80</text>
<text x="187.9" y="259.1">43.38</text>
<text x="163.2" y="266.5">87.90</text>
<text x="215" y="266.5">17.73</text>
</g>
<g font-size="3.5">
<text x="121.1" y="57.2">D</text>
<text x="381.8" y="60.5">D</text>
<text x="131" y="214.6">D</text>
</g>
<g font-size="2.2">
<text x="248.3" y="227.6">MATERIAL</text>
<text x="248.3" y="235.3">FINISH</text>
<text x="248.3" y="242.1">COLOR</text>
<text x="334" y="243.4">DESCRIPTION</text>
<text x="248" y="249.5">EST. WEIGHT</text>
<text x="296" y="249.5">APPROVED BY</text>
<text x="248.2" y="257">ENGINEER</text>
<text x="296" y="256.8">APPROVED DATE</text>
<text x="334.5" y="256.8">PART NUMBER</text>
<text x="413.4" y="256.8">REV.</text>
<text x="248.5" y="264">RELEASE DATE</text>
<text x="295.9" y="264">CAD TYPE</text>
<text x="365.8" y="264">SIZE</text>
<text x="377.2" y="264">SCALE</text>
<text x="397.5" y="264">SHEET</text>
</g>
<g font-size="2.1">
<text x="296.1" y="227.3">UNLESS OTHERWISE SPECIFIED</text>
<text x="296.1" y="229.8">DIMENSIONS ARE IN MILLIMETERS</text>
<text x="296.1" y="232.3">DO NOT SCALE DRAWING</text>
<text x="295.8" y="235.3">TOLERANCES: SEE NOTES</text>
<text x="295.8" y="239.6">THIRD ANGLE</text>
<text x="295.8" y="242.1">PROJECTION</text>
</g>
</svg>
